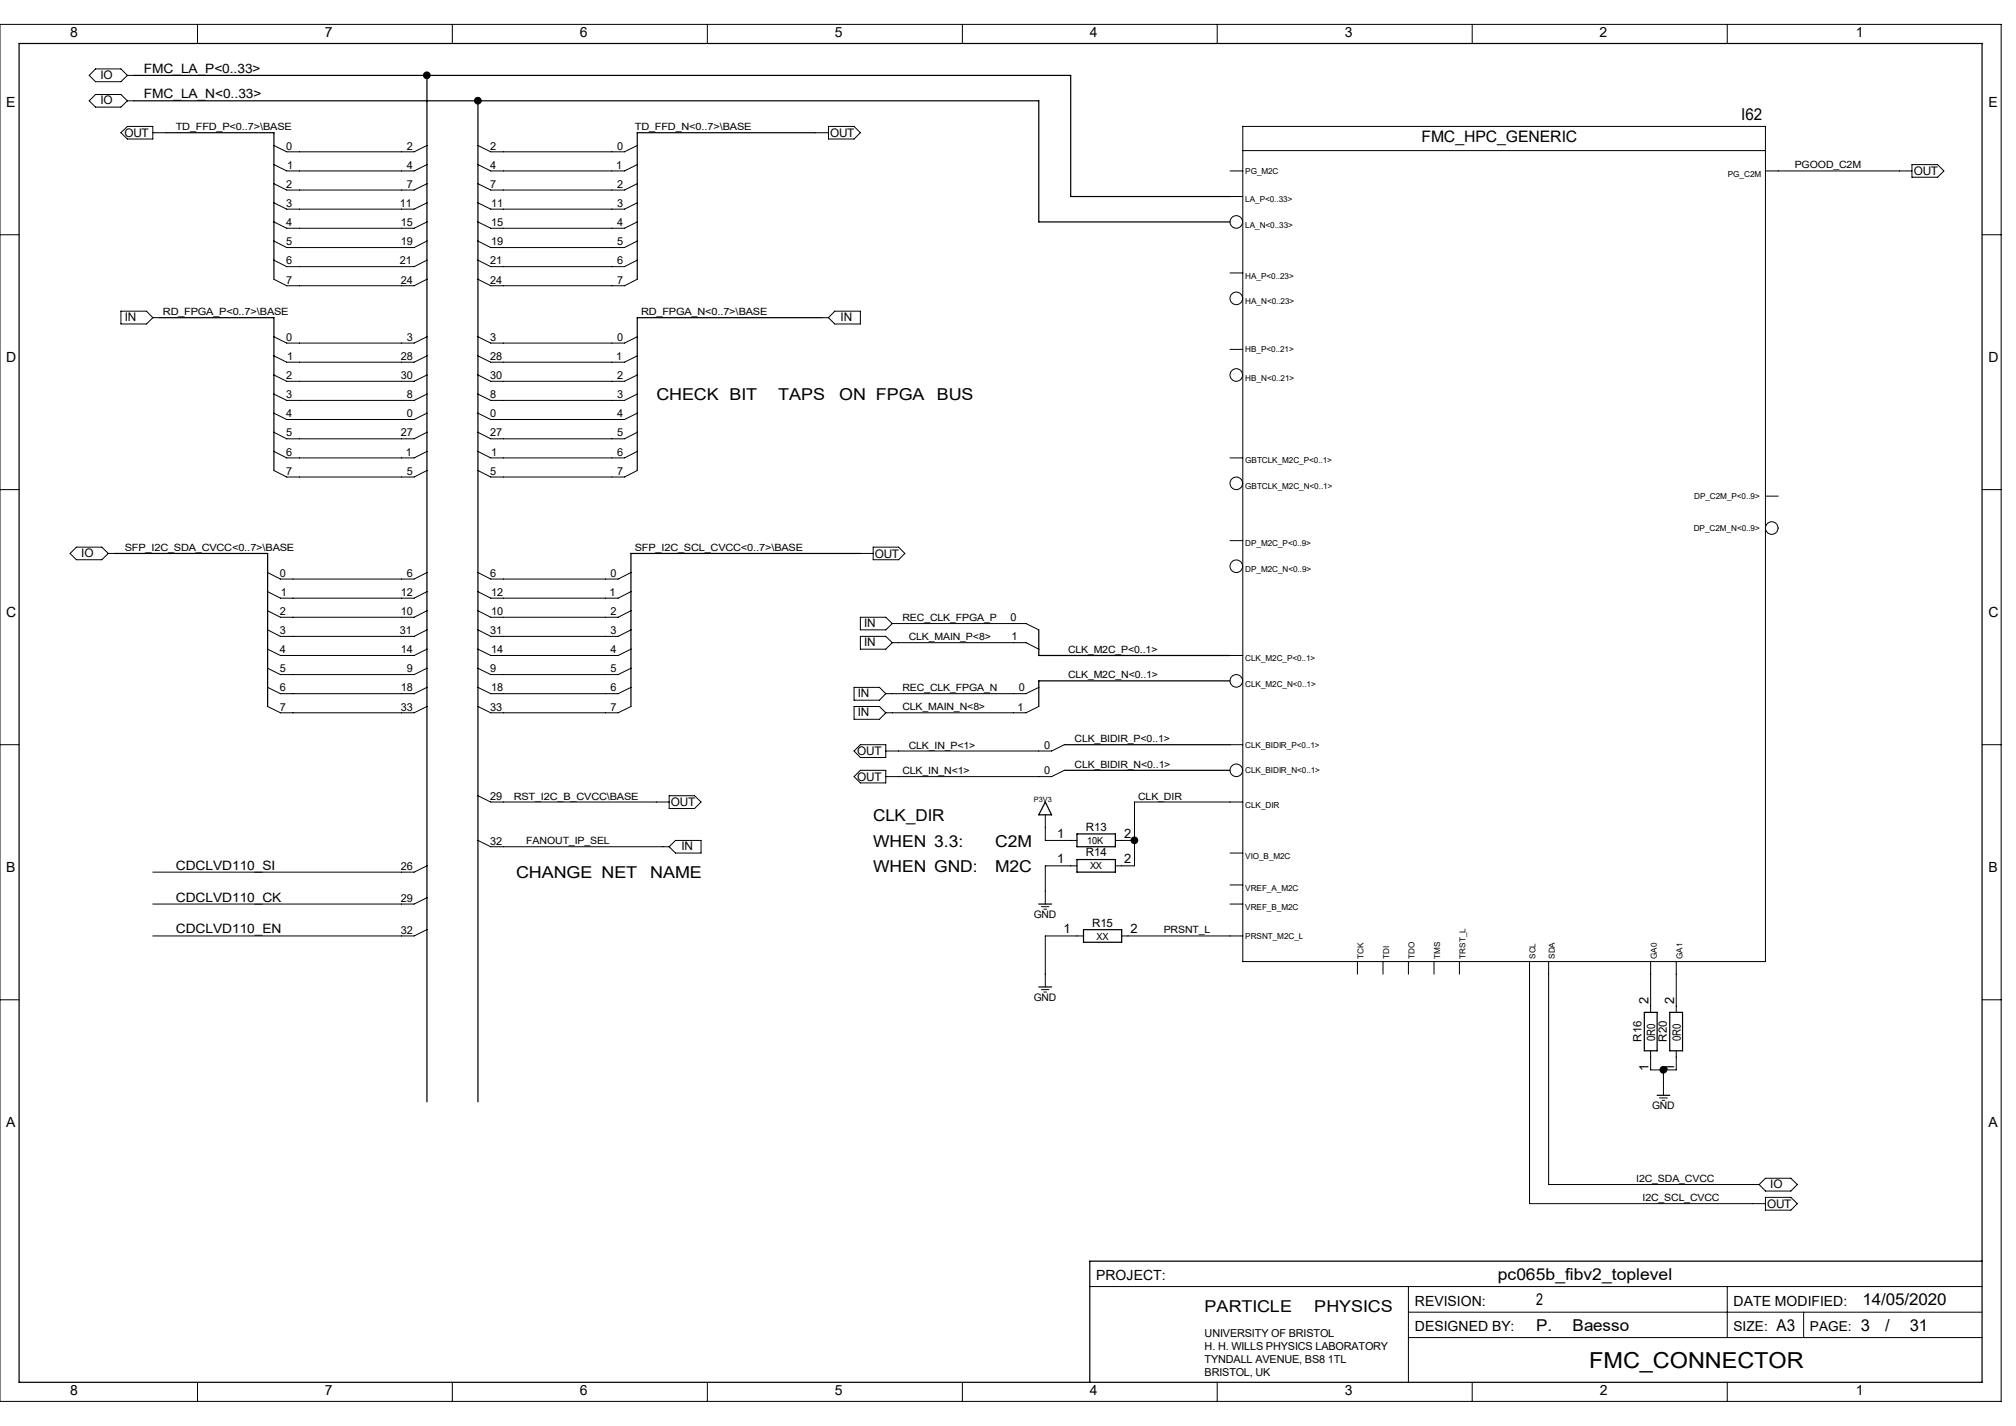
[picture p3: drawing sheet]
<svg xmlns="http://www.w3.org/2000/svg" width="420mm" height="297mm" viewBox="0 0 420 297" stroke-linecap="round" stroke-linejoin="round" font-family="sans-serif">
<g fill="none" stroke="#000" stroke-width=".21">
<path d="M0 5.1h416.9v286.8h-416.9zM19.9 14.4h5.3l1.3 1.3-1.3 1.3h-5.3l-1.3-1.3zM26.5 15.7h1.4M41.1 5.1v4M94.2 5.1v4M147.4 5.1v4M200.5 5.1v4M253.6 5.1v4M306.7 5.1v4M359.8 5.1v4M18.6 21l1.3-1.3h5.3l1.3 1.3-1.3 1.3h-5.3zM25.2 27.6l1.3-1.3h5.3v2.7h-5.3z"/>
<path d="M26.5 21h1.4M31.8 27.6h2.7M57.1 34.3l2.6 1.3h26.6l2.6-1.3M57.1 30.3l2.6 1.3h26.6l2.6-1.3M57.1 38.3l2.6 1.3h26.6l2.6-1.3M99.6 34.3l2.6 1.3h27.9l2.7-1.3M99.6 30.3l2.6 1.3h27.9l2.7-1.3M99.6 38.3l2.6 1.3h27.9l2.7-1.3M169.9 27.6h2.7M172.6 26.3h5.3l1.3 1.3-1.3 1.4h-5.3zM256.2 35.6h2.7M258.9 26.3h108.9v174h-108.9z"/>
<path d="M258.9 31.4h108.9M367.8 35.6h30.5M398.3 34.3h5.3l1.4 1.3-1.4 1.3h-5.3zM0 48.9h4M57.1 42.2l2.6 1.4h26.6l2.6-1.4M57.1 46.2l2.6 1.3h26.6l2.6-1.3M57.1 50.2l2.6 1.4h26.6l2.6-1.4M57.1 54.2l2.6 1.3h26.6l2.6-1.3M57.1 58.2l2.6 1.3h26.6l2.6-1.3M99.6 42.2l2.6 1.4h27.9l2.7-1.4M99.6 46.2l2.6 1.3h27.9l2.7-1.3M99.6 50.2l2.6 1.4h27.9l2.7-1.4"/>
<path d="M99.6 54.2l2.6 1.3h27.9l2.7-1.3M99.6 58.2l2.6 1.3h27.9l2.7-1.3M256.2 40.9h2.7M256.2 56.9h2.7M412.9 48.9h4M25.2 64.8h5.3l1.3 1.4-1.3 1.3h-5.3zM31.8 66.2h1.4M57.1 70.1l2.6 1.4h26.6l2.6-1.4M57.1 78.1l2.6 1.3h26.6l2.6-1.3M57.1 74.1l2.6 1.3h26.6l2.6-1.3M99.6 70.1l2.6 1.4h27.9l2.7-1.4M99.6 78.1l2.6 1.3h27.9l2.7-1.3"/>
<path d="M99.6 74.1l2.6 1.3h27.9l2.7-1.3M171.3 66.2h1.3M173.9 64.8h5.3v2.7h-5.3l-1.3-1.3zM256.2 72.8h2.7M57.1 82.1l2.6 1.3h26.6l2.6-1.3M57.1 90l2.6 1.4h26.6l2.6-1.4M57.1 86.1l2.6 1.3h26.6l2.6-1.3M57.1 98l2.6 1.4h26.6l2.6-1.4M57.1 94l2.6 1.4h26.6l2.6-1.4M99.6 82.1l2.6 1.3h27.9l2.7-1.3M99.6 90l2.6 1.4h27.9l2.7-1.4M99.6 86.1l2.6 1.3h27.9l2.7-1.3"/>
<path d="M99.6 98l2.6 1.4h27.9l2.7-1.4M99.6 94l2.6 1.4h27.9l2.7-1.4M256.2 95.4h2.7M0 102h4M14.6 115.3l1.3-1.3h5.3l1.4 1.3-1.4 1.3h-5.3zM22.6 115.3h1.3M55.8 119.3l2.6 1.3h27.9l2.6-1.3M99.6 119.3l2.6 1.3h26.6l2.6-1.3M179.2 115.3h2.7M181.9 114h5.3l1.3 1.3-1.3 1.3h-5.3zM256.2 112.6h2.7M367.8 103.3h2.7"/>
<path d="M412.9 102h4M55.8 123.2l2.6 1.4h27.9l2.6-1.4M55.8 127.2l2.6 1.4h27.9l2.6-1.4M55.8 131.2l2.6 1.3h27.9l2.6-1.3M55.8 135.2l2.6 1.3h27.9l2.6-1.3M55.8 139.2l2.6 1.3h27.9l2.6-1.3M99.6 123.2l2.6 1.4h26.6l2.6-1.4M99.6 127.2l2.6 1.4h26.6l2.6-1.4M99.6 131.2l2.6 1.3h26.6l2.6-1.3M99.6 135.2l2.6 1.3h26.6l2.6-1.3M99.6 139.2l2.6 1.3h26.6l2.6-1.3M179.2 128.6h5.3l1.4 1.3-1.4 1.3h-5.3z"/>
<path d="M179.2 132.5h5.3l1.4 1.4-1.4 1.3h-5.3zM185.9 129.9h27.8l2.7 1.3M185.9 133.9h27.8l2.7 1.3M256.2 136.5h2.7M0 155.1h4M55.8 147.2l2.6 1.3h27.9l2.6-1.3M55.8 143.2l2.6 1.3h27.9l2.6-1.3M99.6 147.2l2.6 1.3h26.6l2.6-1.3M99.6 143.2l2.6 1.3h26.6l2.6-1.3M177.9 143.2h5.3l1.3 1.3-1.3 1.3h-5.3zM177.9 147.2h5.3l1.3 1.3-1.3 1.3h-5.3zM177.9 156.4l1.3-1.3h5.3v2.7h-5.3z"/>
<path d="M216.4 147.2l-2.7 1.3h-29.2M216.4 143.2l-2.7 1.3h-29.2M221.7 155.1l-2.6 1.3h-34.6M256.2 155.1h2.7M412.9 155.1h4M99.6 165.7l2.6 1.3h37.2M99.6 175l2.6 1.4h37.2M139.4 176.4l1.3-1.4h5.3v2.7h-5.3zM139.4 165.7h5.3l1.3 1.3-1.3 1.4h-5.3zM177.9 161.8l1.3-1.4h5.3v2.7h-5.3zM217.8 169.7v5.3h6.6M221.7 160.4l-2.6 1.4h-34.6"/>
<path d="M232.4 175h3.9M256.2 177.7h2.7M258.9 167h-22.6v13.3h-3.9M88.9 180.3l-2.6 1.4h-54.5M88.9 187l-2.6 1.3h-54.5M88.9 193.6l-2.6 1.3h-54.5M217 188.8h1.5M217.5 189.4h.5M224.4 180.3h-6.6v8M225.7 194.9h-7.9v10.7M233.7 194.9h25.2M256.2 188.3h2.7"/>
<path d="M256.2 184.3h2.7M0 208.2h4M217 206.1h1.5M217.5 206.6h.5M282.8 200.3v2.6M288.1 200.3v2.6M293.4 200.3v2.6M298.7 200.3v2.6M304 200.3v2.6M318.6 200.3v50.4h49.2M322.6 200.3v46.4h43.9M343.9 218.9v3.9h5.3v-3.9"/>
<path d="M343.9 200.3v10.6M349.2 200.3v10.6M412.9 208.2h4M345.7 228.7h1.6M346.3 229.2h.5M346.5 222.8v5.3M366.5 246.7l1.3-1.3h5.3l1.3 1.3-1.3 1.4h-5.3zM367.8 249.4h5.3l1.3 1.3-1.3 1.4h-5.3zM227 268h185.9M293.4 268v19.9M293.4 273.3h119.5M293.4 278.6h119.5"/>
<path d="M359.8 268v10.6M375.8 273.3v5.3M41.1 287.9v4M94.2 287.9v4M147.4 287.9v4M200.5 287.9v4M253.6 287.9v4M306.7 287.9v4M359.8 287.9v4"/>
<circle cx="257.6" cy="46.2" r="1.31"/>
<circle cx="257.6" cy="62.1" r="1.31"/>
<circle cx="257.6" cy="78.1" r="1.31"/>
<circle cx="257.6" cy="100.7" r="1.31"/>
<circle cx="257.6" cy="117.9" r="1.31"/>
<circle cx="369.1" cy="110" r="1.31"/>
<circle cx="257.6" cy="141.8" r="1.31"/>
<circle cx="257.6" cy="160.4" r="1.31"/>
</g>
<g fill="none" stroke="#000" stroke-width=".25">
<path d="M4 9.1h408.9v278.8h-408.9zM27.9 15.7h195.2v25.2h33.1M88.9 15.7v213.8M27.9 21h188.5v25.2h39.8M34.5 27.6h22.6v30.6M99.6 21v208.5M169.9 27.6h-37.1v30.6M33.2 66.2h23.9v31.8M171.3 66.2h-38.5v31.8M23.9 115.3h31.9v31.9M179.2 115.3h-47.8v31.9M216.4 131.2v5.3h39.8"/>
<path d="M221.7 155.1h34.5M256.2 141.8h-39.8v5.4M217.8 167l1.3 2.7h-2.7zM221.7 160.4h34.5M224.4 173.7h8v2.7h-8zM224.4 179h8v2.7h-8zM216.4 188.3h2.7M225.7 193.6h8v2.7h-8zM216.4 205.6h2.7M342.6 210.9h2.6v8h-2.6zM347.9 210.9h2.6v8h-2.6zM345.2 228.1h2.7"/>
<path d="M412.9 262.7h-185.9v25.2"/>
</g>
<g fill="#000" stroke="#000" stroke-width=".21">
<circle cx="88.9" cy="15.7" r=".7"/>
<circle cx="99.5" cy="21" r=".7"/>
<circle cx="236.3" cy="175" r=".7"/>
<circle cx="346.5" cy="222.8" r=".7"/>
</g>
<text font-size="4.6" x="331.1" y="284.9">FMC_CONNECTOR</text>
<g font-size="3.4">
<text x="362.8" y="24.9">I62</text>
<text x="136.7" y="83.4">CHECK BIT</text>
<text x="162.1" y="83.4">TAPS</text>
<text x="174.9" y="83.4">ON FPGA</text>
<text x="195.2" y="83.4">BUS</text>
<text x="181.9" y="171">CLK_DIR</text>
<text x="181.9" y="176.3">WHEN 3.3:</text>
<text x="207.3" y="176.3">C2M</text>
<text x="107.5" y="183">CHANGE NET</text>
<text x="135.5" y="183">NAME</text>
<text x="181.9" y="181.6">WHEN GND:</text>
<text x="207.3" y="181.6">M2C</text>
<text x="312" y="266.6">pc065b_fibv2_toplevel</text>
<text x="251" y="273.3">PARTICLE</text>
<text x="273.8" y="273.3">PHYSICS</text>
<text x="320" y="271.9">2</text>
<text x="388" y="271.9">14/05/2020</text>
<text x="320" y="277.2">P.</text>
<text x="327.6" y="277.2">Baesso</text>
<text x="370.1" y="277.2">A3</text>
<text x="387.7" y="277.2">3</text>
<text x="392.8" y="277.2">/</text>
<text x="397.8" y="277.2">31</text>
</g>
<text font-size="3.3" x="296.2" y="29.5">FMC_HPC_GENERIC</text>
<g font-size="2.9">
<text x="14.6" y="7.7">8</text>
<text x="67.7" y="7.7">7</text>
<text x="120.8" y="7.7">6</text>
<text x="173.9" y="7.7">5</text>
<text x="227" y="7.7">4</text>
<text x="280.2" y="7.7">3</text>
<text x="333.2" y="7.7">2</text>
<text x="386.6" y="7.7">1</text>
<text x="1.3" y="22.3">E</text>
<text x="414.3" y="22.3">E</text>
<text x="1.3" y="75.4">D</text>
<text x="414.3" y="75.4">D</text>
<text x="1.3" y="128.6">C</text>
<text x="414.3" y="128.6">C</text>
<text x="1.3" y="181.7">B</text>
<text x="414.3" y="181.7">B</text>
<text x="1.3" y="234.8">A</text>
<text x="414.3" y="234.8">A</text>
<text x="228.3" y="266.7">PROJECT:</text>
<text x="294.8" y="271.9">REVISION:</text>
<text x="361.1" y="271.9">DATE MODIFIED:</text>
<text x="294.8" y="277.3">DESIGNED BY:</text>
<text x="14.6" y="290.5">8</text>
<text x="67.7" y="290.5">7</text>
<text x="120.8" y="290.5">6</text>
<text x="173.9" y="290.5">5</text>
<text x="227" y="290.5">4</text>
<text x="280.2" y="290.5">3</text>
<text x="333.3" y="290.5">2</text>
<text x="386.6" y="290.5">1</text>
</g>
<g font-size="2.8">
<text x="361.1" y="277.3">SIZE:</text>
<text x="377.1" y="277.3">PAGE:</text>
</g>
<g font-size="2.7">
<text x="30" y="15.2">FMC_LA_P&lt;0..33&gt;</text>
<text x="30" y="20.5">FMC_LA_N&lt;0..33&gt;</text>
<text x="220.3" y="179.8">1</text>
<text x="220.3" y="174.5">1</text>
<text x="234.2" y="179.8">2</text>
<text x="234.2" y="174.5">2</text>
<text x="36.6" y="181.1">CDCLVD110_SI</text>
<text x="36.6" y="187.8">CDCLVD110_CK</text>
<text x="36.6" y="194.4">CDCLVD110_EN</text>
<text x="221.6" y="194.4">1</text>
<text x="235.5" y="194.4">2</text>
<text x="343.5" y="209" transform="rotate(-90 343.5 209)">2</text>
<text x="348.7" y="209" transform="rotate(-90 348.7 209)">2</text>
<text x="343.5" y="223" transform="rotate(-90 343.5 223)">1</text>
<text x="348.7" y="223" transform="rotate(-90 348.7 223)">1</text>
</g>
<g font-size="2.5">
<text x="20.9" y="16.4">IO</text>
<text x="20.9" y="21.8">IO</text>
<text x="25.9" y="28.5">OUT</text>
<text x="173" y="28.5">OUT</text>
<text x="398.7" y="36.4">OUT</text>
<text x="26" y="66.9">IN</text>
<text x="175.1" y="66.9">IN</text>
<text x="16.9" y="116">IO</text>
<text x="182.2" y="116.1">OUT</text>
<text x="180" y="130.6">IN</text>
<text x="180" y="134.6">IN</text>
<text x="178.7" y="149.2">IN</text>
<text x="178.7" y="145.2">IN</text>
<text x="178.6" y="157.3">OUT</text>
<text x="139.8" y="167.9">OUT</text>
<text x="178.6" y="162.6">OUT</text>
<text x="141.9" y="177.1">IN</text>
<text x="368.2" y="251.5">OUT</text>
<text x="368.8" y="247.5">IO</text>
</g>
<g font-size="2.4">
<text x="226.2" y="173.1">R13</text>
<text x="226.2" y="178.4">R14</text>
<text x="227.5" y="193">R15</text>
<text x="342" y="217" transform="rotate(-90 342 217)">R16</text>
<text x="344.8" y="216.9" transform="rotate(-90 344.8 216.9)">0R0</text>
<text x="347.3" y="217" transform="rotate(-90 347.3 217)">R20</text>
<text x="350.1" y="216.9" transform="rotate(-90 350.1 216.9)">0R0</text>
</g>
<g font-size="2.3">
<text x="59.6" y="31.2">0</text>
<text x="59.8" y="35.1">1</text>
<text x="84.8" y="31.2">2</text>
<text x="84.8" y="35.1">4</text>
<text x="102.1" y="31.2">2</text>
<text x="102.1" y="35.1">4</text>
<text x="128.4" y="35.1">1</text>
<text x="128.6" y="31.2">0</text>
<text x="59.6" y="39.1">2</text>
<text x="84.8" y="39.1">7</text>
<text x="102.1" y="39.1">7</text>
<text x="128.6" y="39.1">2</text>
<text x="59.6" y="43.1">3</text>
<text x="59.6" y="47.1">4</text>
<text x="83.3" y="43.1">11</text>
<text x="83.5" y="47.1">15</text>
<text x="102.3" y="43.1">11</text>
<text x="102.3" y="47.1">15</text>
<text x="128.6" y="43.1">3</text>
<text x="128.6" y="47.1">4</text>
<text x="59.6" y="51.1">5</text>
<text x="83.5" y="51.1">19</text>
<text x="102.3" y="51.1">19</text>
<text x="128.6" y="51.1">5</text>
<text x="59.6" y="55.1">6</text>
<text x="59.6" y="59.1">7</text>
<text x="83.3" y="55.1">21</text>
<text x="83.5" y="59.1">24</text>
<text x="102.1" y="55.1">21</text>
<text x="102.1" y="59.1">24</text>
<text x="128.6" y="55.1">6</text>
<text x="128.6" y="59.1">7</text>
<text x="59.6" y="71">0</text>
<text x="84.8" y="71">3</text>
<text x="102.1" y="71">3</text>
<text x="128.6" y="71">0</text>
<text x="59.8" y="75">1</text>
<text x="83.5" y="75">28</text>
<text x="102.1" y="75">28</text>
<text x="128.4" y="75">1</text>
<text x="59.6" y="79">2</text>
<text x="59.6" y="82.9">3</text>
<text x="83.5" y="79">30</text>
<text x="84.8" y="82.9">8</text>
<text x="102.1" y="79">30</text>
<text x="102.1" y="82.9">8</text>
<text x="128.6" y="79">2</text>
<text x="128.6" y="82.9">3</text>
<text x="59.6" y="86.9">4</text>
<text x="84.8" y="86.9">0</text>
<text x="102.1" y="86.9">0</text>
<text x="128.6" y="86.9">4</text>
<text x="59.6" y="94.9">6</text>
<text x="59.6" y="90.9">5</text>
<text x="83.5" y="90.9">27</text>
<text x="84.5" y="94.9">1</text>
<text x="102.1" y="90.9">27</text>
<text x="102.3" y="94.9">1</text>
<text x="128.6" y="90.9">5</text>
<text x="128.6" y="94.9">6</text>
<text x="59.6" y="98.9">7</text>
<text x="84.8" y="98.9">5</text>
<text x="102.1" y="98.9">5</text>
<text x="128.6" y="98.9">7</text>
<text x="58.3" y="120.1">0</text>
<text x="58.5" y="124.1">1</text>
<text x="83.5" y="124.1">12</text>
<text x="84.8" y="120.1">6</text>
<text x="102.1" y="120.1">6</text>
<text x="102.3" y="124.1">12</text>
<text x="127" y="124.1">1</text>
<text x="127.2" y="120.1">0</text>
<text x="58.3" y="128.1">2</text>
<text x="83.5" y="128.1">10</text>
<text x="102.3" y="128.1">10</text>
<text x="127.2" y="128.1">2</text>
<text x="210.5" y="129.4">0</text>
<text x="58.3" y="132.1">3</text>
<text x="58.3" y="136.1">4</text>
<text x="83.3" y="132.1">31</text>
<text x="83.5" y="136.1">14</text>
<text x="102.1" y="132.1">31</text>
<text x="102.3" y="136.1">14</text>
<text x="127.2" y="132.1">3</text>
<text x="127.2" y="136.1">4</text>
<text x="210.7" y="133.4">1</text>
<text x="58.3" y="140">5</text>
<text x="84.8" y="140">9</text>
<text x="102.1" y="140">9</text>
<text x="127.2" y="140">5</text>
<text x="58.3" y="144">6</text>
<text x="58.3" y="148">7</text>
<text x="83.5" y="148">33</text>
<text x="83.5" y="144">18</text>
<text x="102.1" y="148">33</text>
<text x="102.3" y="144">18</text>
<text x="127.2" y="144">6</text>
<text x="127.2" y="148">7</text>
<text x="212" y="148">1</text>
<text x="212.2" y="144">0</text>
<text x="217.5" y="156">0</text>
<text x="217.5" y="161.3">0</text>
<text x="102.1" y="166.6">29</text>
<text x="102.1" y="175.9">32</text>
<text x="83.5" y="181.2">26</text>
<text x="83.5" y="187.8">29</text>
<text x="83.5" y="194.5">32</text>
<text x="251" y="278.6">UNIVERSITY OF BRISTOL</text>
<text x="251" y="281.2">H. H. WILLS PHYSICS LABORATORY</text>
<text x="251" y="283.9">TYNDALL AVENUE, BS8 1TL</text>
<text x="251" y="286.5">BRISTOL, UK</text>
</g>
<g font-size="2.2">
<text x="215.3" y="191.2">GND</text>
<text x="215.3" y="208.5">GND</text>
<text x="344.2" y="231.1">GND</text>
</g>
<g font-size="2.1">
<text x="36.6" y="27.1">TD_FFD_P&lt;0..7&gt;\BASE</text>
<text x="132.3" y="27.1">TD_FFD_N&lt;0..7&gt;\BASE</text>
<text x="373.9" y="35.1">PGOOD_C2M</text>
<text x="34" y="65.6">RD_FPGA_P&lt;0..7&gt;\BASE</text>
<text x="133.6" y="65.6">RD_FPGA_N&lt;0..7&gt;\BASE</text>
<text x="26" y="114.8">SFP_I2C_SDA_CVCC&lt;0..7&gt;\BASE</text>
<text x="132.3" y="114.8">SFP_I2C_SCL_CVCC&lt;0..7&gt;\BASE</text>
<text x="188" y="129.4">REC_CLK_FPGA_P</text>
<text x="189.3" y="133.3">CLK_MAIN_P&lt;8&gt;</text>
<text x="222.5" y="136">CLK_M2C_P&lt;0..1&gt;</text>
<text x="188" y="144">REC_CLK_FPGA_N</text>
<text x="222.5" y="141.3">CLK_M2C_N&lt;0..1&gt;</text>
<text x="188" y="148">CLK_MAIN_N&lt;8&gt;</text>
<text x="189.3" y="155.9">CLK_IN_P&lt;1&gt;</text>
<text x="223.9" y="154.6">CLK_BIDIR_P&lt;0..1&gt;</text>
<text x="188" y="161.2">CLK_IN_N&lt;1&gt;</text>
<text x="223.9" y="159.9">CLK_BIDIR_N&lt;0..1&gt;</text>
<text x="107" y="166.5">RST_I2C_B_CVCC\BASE</text>
<text x="237.1" y="166.5">CLK_DIR</text>
<text x="109.6" y="175.8">FANOUT_IP_SEL</text>
<text x="242.4" y="194.4">PRSNT_L</text>
<text x="340.9" y="246.2">I2C_SDA_CVCC</text>
<text x="342.2" y="250.2">I2C_SCL_CVCC</text>
</g>
<g font-size="2">
<text x="226.5" y="175.8">10K</text>
<text x="227.1" y="181.1">XX</text>
<text x="228.4" y="195.7">XX</text>
</g>
<g font-size="1.7">
<text x="259.4" y="36.2">PG_M2C</text>
<text x="360" y="36.8">PG_C2M</text>
<text x="259.4" y="47.4">LA_N&lt;0..33&gt;</text>
<text x="259.4" y="42.1">LA_P&lt;0..33&gt;</text>
<text x="259.4" y="58">HA_P&lt;0..23&gt;</text>
<text x="259.4" y="63.3">HA_N&lt;0..23&gt;</text>
<text x="259.4" y="73.4">HB_P&lt;0..21&gt;</text>
<text x="259.4" y="79.3">HB_N&lt;0..21&gt;</text>
<text x="259.4" y="101.9">GBTCLK_M2C_N&lt;0..1&gt;</text>
<text x="259.4" y="96.5">GBTCLK_M2C_P&lt;0..1&gt;</text>
<text x="352.9" y="103.9">DP_C2M_P&lt;0..9&gt;</text>
<text x="259.4" y="113.8">DP_M2C_P&lt;0..9&gt;</text>
<text x="352.8" y="110.6">DP_C2M_N&lt;0..9&gt;</text>
<text x="259.4" y="119.1">DP_M2C_N&lt;0..9&gt;</text>
<text x="259.4" y="137.7">CLK_M2C_P&lt;0..1&gt;</text>
<text x="259.4" y="143">CLK_M2C_N&lt;0..1&gt;</text>
<text x="259.4" y="155.7">CLK_BIDIR_P&lt;0..1&gt;</text>
<text x="259.4" y="161">CLK_BIDIR_N&lt;0..1&gt;</text>
<text x="259.4" y="168.2">CLK_DIR</text>
<text x="259.4" y="178.9">VIO_B_M2C</text>
<text x="259.4" y="185.5">VREF_A_M2C</text>
<text x="259.4" y="189.5">VREF_B_M2C</text>
<text x="259.4" y="195.5">PRSNT_M2C_L</text>
<text x="284.1" y="199.7" transform="rotate(-90 284.1 199.7)">TCK</text>
<text x="289.4" y="199.7" transform="rotate(-90 289.4 199.7)">TDI</text>
<text x="294.7" y="199.7" transform="rotate(-90 294.7 199.7)">TDO</text>
<text x="300" y="199.7" transform="rotate(-90 300 199.7)">TMS</text>
<text x="305.3" y="199.7" transform="rotate(-90 305.3 199.7)">TRST_L</text>
<text x="319.9" y="199.7" transform="rotate(-90 319.9 199.7)">SCL</text>
<text x="323.9" y="199.7" transform="rotate(-90 323.9 199.7)">SDA</text>
<text x="345.1" y="199.7" transform="rotate(-90 345.1 199.7)">GA0</text>
<text x="350.5" y="199.7" transform="rotate(-90 350.5 199.7)">GA1</text>
</g>
<text font-size="1.5" x="215.4" y="167">P3V3</text>
</svg>
